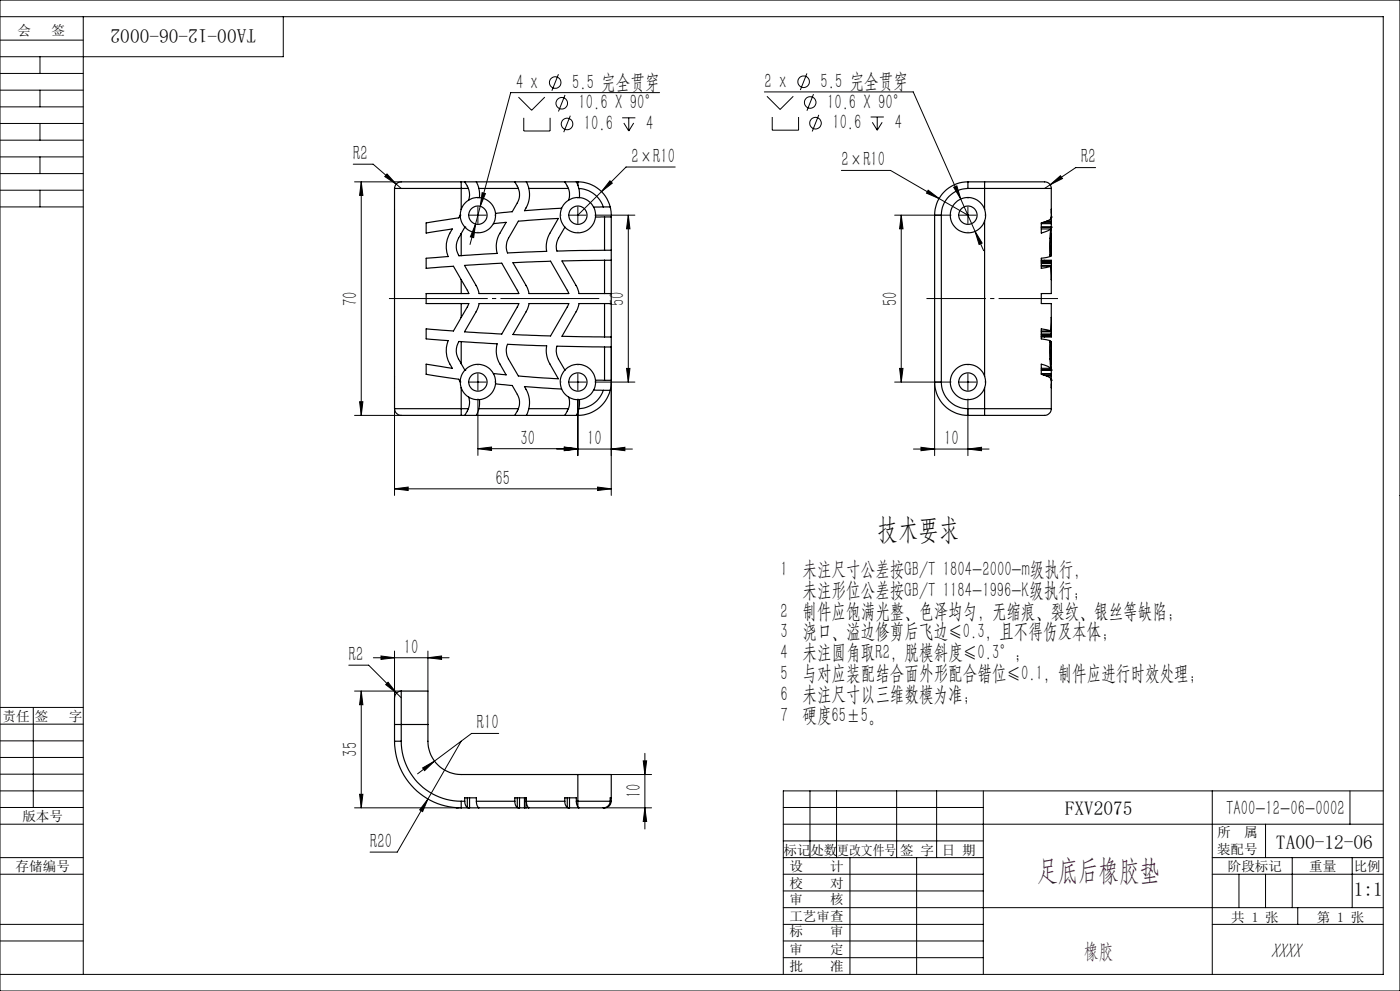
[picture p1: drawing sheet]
<svg xmlns="http://www.w3.org/2000/svg" width="420mm" height="297mm" viewBox="0 0 420 297" stroke-linecap="round" stroke-linejoin="round" font-family="sans-serif">
<g fill="none" stroke="#000" stroke-width=".35">
<path d="M118.4 56.5v66M118.4 56.5h20M138.4 54.5h-12.4a21.4 21.4 0 0 0-6.7 .3l-.6 .6-.3 1.1M138.4 54.5v2M138.4 56.5v6.2M138.4 56.5h2.1M138.4 54.5h35M139.4 54.5l1.1 2M140.5 56.5a5.1 5.1 0 0 1 .1 3.5M142.9 54.5l.8 2M143.7 56.5l.1 2.7M143.7 56.5h11.8"/>
<path d="M143.8 59.2a5.3 5.3 0 0 1 4.9 4.8M143.8 59.2a4.9 4.9 0 0 0-3.2 .8M154.4 54.5l1.1 2M155.5 56.5a4.9 4.9 0 0 1-.3 4.3l-1.5 2.7-5 .5M157.9 54.5l.7 2M158.6 56.5a8.3 8.3 0 0 1-1.3 6.6l11.2-.7M158.6 56.5h11.9M169.4 54.5l1.1 2M170.5 56.5a5.3 5.3 0 0 1 .1 3.5M172.9 54.5l.5 1.1M173.4 55.6l.3 .9M173.4 54.5v1.1"/>
<path d="M173.4 54.5a10 10 0 0 1 9.7 7.5M173.7 56.5a8 8 0 0 1 7.3 5.5M173.7 56.5l.1 2.7M173.8 59.2a5.1 5.1 0 0 1 4.3 2.9M173.8 59.2a4.9 4.9 0 0 0-3.2 .8M290.4 54.5a10 10 0 0 0-10 10M290.4 54.5v2M290.4 56.5a8 8 0 0 0-8 8M290.4 56.5h5M290.4 54.5h5M295.4 54.5v2M295.4 56.5h20"/>
<path d="M295.4 54.5h12.3a21.9 21.9 0 0 1 6.8 .3l.6 .6 .3 1.1M295.4 56.5v6.2M315.4 56.5v6.2M138.1 64.5l-.5 .8-9.8 1.5v3l7.9-1.2a8.8 8.8 0 0 0-1.3 8.3l-6.6 .5v3l8.2-.6 2.4 4M138.1 64.5a5.3 5.3 0 0 0 1.4 3.6M138.4 62.7l-.3 1.8M138.4 70a5.6 5.6 0 0 0-.7 6.7l.7-.1M138.4 70v6.6M139.3 79.5l11.2-.6 5.1 9.1h-11.9l-.6-1.9zM139.5 68.1h.1M139.5 68.1l-1.1 1.9M140.6 60a5.3 5.3 0 0 0-2.2 2.7"/>
<path d="M148 67a5.3 5.3 0 0 1-8.5 1.1M148 67l3.8-.4a15.5 15.5 0 0 0-2.7 5.5l-.2 1.5 .3 2.3-10.8 .7M148.7 64l-.2 1.9-.5 1.1M153.9 78.7l11.3-.4 5.4 9.7h-11.9l-.6-1.9zM155.5 66.3l12-.8-2.5 4.4a8 8 0 0 0-1 5.4l-11.7 .5a5.2 5.2 0 0 1 .2-4.4zM168.5 62.4a5.3 5.3 0 0 0 1 5.7M169.5 68.1l-2 3.3a5.2 5.2 0 0 0-.4 3.8l14.3-.2M170.6 60a5.5 5.5 0 0 0-2.1 2.4M178.1 62.1l.4 1 .1 1.9M178.6 65a5.3 5.3 0 0 1-3.6 4.5 5.3 5.3 0 0 1-5.5-1.4M181 62h2.1M181 62l-2.9 .1"/>
<path d="M181.4 78l-12.8 .2 4.4 7.6 .7 2.2h7.7M181.4 78h2M181.4 65h-2.8M181.4 65h2M181.4 75h2M181.4 65v10M181.4 78v10M183.1 62l.3 2.2v50.6l-.3 2.2M280.4 64.5h2M280.4 64.5v50M282.4 64.5v50M295.4 62.7a5.3 5.3 0 0 0-8.2-2.5 5.3 5.3 0 0 0 0 8.5 5.3 5.3 0 0 0 8.2-2.5"/>
<path d="M295.4 62.7a5.1 5.1 0 0 1 0 3.5M295.4 66.2v46.5M312.4 78h3v.2M312.4 79.8h2.8M312.4 68.6h2.8M312.4 68.1h3M312.4 67h3M312.4 79.5h3M312.4 78.9h3M312.4 78.7h3M312.4 78.3h3M312.4 78.2h3"/>
<path d="M313 66.6h2.4M314 66.3h1.4M315 71.4h.4M315.2 68.6l-.3 4.4 .1 3.9-2.6 .5v3l2.8-.6M315.2 79.8l.2 4M315.3 65.5h.1M315.4 62.7v2.8M315.4 65.3l-.9 .8-2.1 .7v3l2.1-.7 .7-.5M315.4 79.5v8.5h-3v3h3v8.4M315.4 71.4v5h-.4M315.4 70v1.4M315.4 67v1.1"/>
<path d="M315.4 62.7v1.3M315.4 78.9v.6M315.4 68.1h.1M315.4 66.6v.4M315.4 78.3v.4M315.4 65.5v.8M315.4 65h.1M315.4 66.3v.3M315.4 68.1v8.6h-.4M315.4 78.2v.1M315.4 78.7v.2M138.4 95.1l-2.4 4.1-8.2-.6v3l6.6 .5a8.6 8.6 0 0 0 1.3 8.3l-7.9-1.3v3.1l9.8 1.5 .5 .8"/>
<path d="M138.4 88h-10.6v3h10.6M138.4 91h2.3l-2.3 4.1M138.4 83.8l2.3 4.2h-2.3M138.4 83.8v4.2M138.4 91v4.1M143.7 91h11.9l-5.1 9.1-11.2-.7 3.8-6.5zM158.7 91h11.9l-5.4 9.7-11.3-.4 4.2-7.4zM181.4 91h2M181.4 91h-7.7l-.7 2.2-4.4 7.6 12.8 .2M181.4 88h2M181.4 91v10M312.4 99.2h2.8"/>
<path d="M312.4 99.4h3M315.2 99.2l-2.8-.6v3l2.6 .5-.1 3.4 .3 4.9M315.4 95.1l-.2 4.1M315.4 99.4v.7M138.1 114.5l.3 1.7M138.4 116.2a5.2 5.2 0 0 0 2.2 2.8M138.4 102.4l10.8 .6a7.7 7.7 0 0 0 .8 6.1l1.8 3.3-3.8-.4M138.4 102.4l-.7-.1a5.6 5.6 0 0 0 .7 6.7M138.4 102.4v6.6M138.4 116.2v6.3M138.4 109l1.1 1.9M139.5 110.9h.1"/>
<path d="M139.5 110.9a5.3 5.3 0 0 1 8.5 1.1M139.5 110.9a5.3 5.3 0 0 0-1.4 3.6M140.6 119a5 5 0 0 1-.1 3.5M140.6 119a4.9 4.9 0 0 0 3.2 .8M143.8 119.8l-.1 2.7M148 112l.5 1.1 .2 1.9M148.7 115a5.3 5.3 0 0 1-4.9 4.8M148.7 115l5 .5 1.5 2.7a4.8 4.8 0 0 1 .3 4.3M152.3 103.2l11.7 .4a8 8 0 0 0 1 5.5l2.5 4.4-12-.8-3-5.1a5.2 5.2 0 0 1-.2-4.4zM168.5 116.6a5.5 5.5 0 0 0 2.1 2.4M168.5 116.6l-11.2-.8a8.3 8.3 0 0 1 1.3 6.7M169.5 110.9a5.3 5.3 0 0 1 5.5-1.4 5.3 5.3 0 0 1 3.6 4.4"/>
<path d="M169.5 110.9a5.3 5.3 0 0 0-1 5.7M170.6 119a5.2 5.2 0 0 1-.1 3.5M170.6 119a4.9 4.9 0 0 0 3.2 .8M173.8 119.8l-.1 2.7M178.1 116.9a5.3 5.3 0 0 1-4.3 2.9M178.1 116.9l2.9 .1M178.6 113.9l2.8 .1M178.6 113.9l-.1 1.9-.4 1.1M181 117a8 8 0 0 1-7.3 5.5M181 117h2.1M181.4 104h2M181.4 114h2"/>
<path d="M181.4 104l-14.3-.3a5.2 5.2 0 0 0 .4 3.9l2 3.3M181.4 101h2M181.4 104v10M183.1 117a10 10 0 0 1-9.7 7.5M280.4 114.5h2M280.4 114.5a10 10 0 0 0 10 10M282.4 114.5a7.9 7.9 0 0 0 8 8M295.4 112.7a5.3 5.3 0 0 0-8.2-2.5 5.3 5.3 0 0 0 0 8.6 5.3 5.3 0 0 0 8.2-2.6M295.4 112.7a5 5 0 0 1 0 3.5M295.4 116.2v6.3M312.4 110.4h2.8M312.4 110.9h3"/>
<path d="M312.4 112h3M312.4 100.1h3M312.4 100.3h3M312.4 100.7h3M312.4 100.8h3M313 112.4h2.4M314 112.7h1.4M315 102.6h.4v5M315 107.6h.4M315 102.3h.4v8.6M315.2 110.4l-.7-.5-2.1-.8v3.1l2.1 .7 .9 .8M315.3 113.5h.1"/>
<path d="M315.4 113.5v2.7M315.4 107.6v1.4M315.4 115v1.2M315.4 110.9v1.1M315.4 110.9h.1M315.4 112v.4M315.4 100.3v.4M315.4 112.7v.8M315.4 113.9h.1M315.4 100.8v.2h-3M315.4 113.9v.1M315.4 100.1v.2"/>
<path d="M315.4 100.7v.1M315.4 112.4v.3M315.4 116.2v6.3M118.4 122.5h20M118.4 122.5a2.53 2.53 0 0 0 3.2 2h16.8M138.4 122.5v2M138.4 122.5h2.1M138.4 124.5h35M140.5 122.5l-1.1 2M143.7 122.5l-.8 2M143.7 122.5h11.8M155.5 122.5l-1.1 2"/>
<path d="M158.6 122.5l-.7 2M158.6 122.5h11.9M170.5 122.5l-1.1 2M173.4 123.4v1.1M173.4 123.4l-.5 1.1M173.7 122.5l-.3 .9M290.4 122.5v2M290.4 122.5h5M290.4 124.5h5M295.4 122.5v2M295.4 122.5h20M315.4 122.5a2.52 2.52 0 0 1-3.3 2h-16.7"/>
<path d="M118.4 217.1h2M118.4 217.1v5M120.4 207.1v10M120.4 207.1h8v10M120.4 207.1a2.64 2.64 0 0 0-2 3.4v6.6M120.4 217.1v5M120.4 217.1h8M128.4 217.1v5a10 10 0 0 0 10 10h35M118.4 222.1a20 20 0 0 0 20 20M118.4 222.1h2M120.4 222.1a18 18 0 0 0 18 18M140.2 239.1v2.9"/>
<path d="M140.9 239.1v3M155.2 239.1v2.9M155.9 239.1v3M157.3 239.1v3M157.8 239.1v3M170.2 239.1v2.9M170.9 239.1v3M173.4 232.1h10v8a2.03 2.03 0 0 1-2.4 2M173.4 232.1v8M183.4 239.1h-.3v1M136.9 242.1h.1M136.9 242.1h.6"/>
<path d="M138.4 240.1v2M138.4 240.1h1M138.4 242.1h2.1M139.4 240.1l.3 1.3 .5 .6M139.4 240.1v-1h3.5v1M140.2 242l.3 .1M140.5 242.1h.4M140.9 242.1h2.8M142.9 240.1l.2 1.2 .6 .8M142.9 240.1h11.5M143.7 242.1h11.8M154.4 240.1l.3 1.3 .5 .6"/>
<path d="M154.4 240.1v-1h3.5v1M155.2 242l.3 .1M155.5 242.1h.4M155.9 242.1h1.4M157.3 242.1h.5M157.8 242.1h.8M157.9 240.1l.3 1.3 .4 .7M157.9 240.1h11.5M158.6 242.1h11.9M169.4 240.1l.2 1 .6 .9M169.4 240.1v-1h3.5v1M170.2 242l.3 .1"/>
<path d="M170.5 242.1h.4M170.9 242.1h2.8M172.9 240.1l.5 1.8M172.9 240.1h.5M173.4 240.1v1.8M173.4 241.9l.3 .2M173.4 240.1h9.7M173.7 242.1h7.3M183.1 240.1a2.01 2.01 0 0 1-2.1 2"/>
<circle cx="143.4" cy="64.5" r="2.75"/>
<circle cx="173.4" cy="64.5" r="2.74"/>
<circle cx="290.4" cy="64.5" r="2.75"/>
<circle cx="143.4" cy="114.5" r="2.75"/>
<circle cx="173.4" cy="114.5" r="2.74"/>
<circle cx="290.4" cy="114.5" r="2.75"/>
</g>
<g fill="none" stroke="#000" stroke-width=".3">
<path d="M0 0h420v297h-420zM0 12h25M0 5h415v287h-415M12 17v5M25 5v287M85 5v12h-85M0 22h25M0 27h25M0 32h25M0 37h25M12 27v5M12 37v5"/>
<path d="M155.5 29.1l4 4 3.9-4M157.1 35.3v4h7.9v-4M167.5 22.3l-1.9 4.9M169.5 28.5l-2 4.9M171.1 34.7l-2 4.9M186.7 35.3h3.9M187.1 36.9l1.5 2.4M188.6 35.3v4M190.1 36.9l-1.5 2.4M197.9 27.8h-44.7l-9.1 34M229.3 27.5h44.7l14.2 32.2M230.1 28.9l3.9 3.9 4-3.9"/>
<path d="M231.7 35.1v3.9h7.9v-3.9M242.1 22l-2 5M244.1 28.2l-2 5M245.6 34.4l-1.9 5M261.2 35.1h3.9M261.7 36.7l1.5 2.3M263.2 35.1v3.9M264.7 36.7l-1.5 2.3M0 42h25M0 47h25M0 52h25M0 57h25"/>
<path d="M12 47v5M12 57v5M106 49.2h5.9l8.5 7.3M106.4 54.5h14M108.4 54.5l.5 4.1h-1zM108.4 54.5v70M116.1 52.1l2.8 3.1-3.5-2.3zM144.6 57.7l1 .3-1.5 3.8zM180.4 57.4l-7 7.1M183 54.2l.7 .7-3.3 2.5zM202.6 50.1h-14.8l-7.4 7.3M252.4 51.1h14.8l23.2 13.4"/>
<path d="M278.4 57l3.3 2.5-3.7-1.6zM286.1 56.1l1-.4 1.1 4zM288.2 59.7l6.9 15.4M315 55.4l3.1-2.7 .6 .8zM315 55.4l-1.6 1.1M328.7 50.2h-6l-7.7 5.2M0 62h25M140.9 64.5h5M142.7 67.2l-.6 4-1-.2zM142.7 67.2l-1.7 6.1M143.4 62v5M144.1 61.8l-1.4 5.4"/>
<path d="M170.9 64.5h5M173.4 62v5M178.6 64.5h11.9M188.5 64.5v50M188.5 64.5l.5 4.1h-1zM268.4 64.5h16.8M270.4 64.5v50M270.4 64.5l.5 4.1h-1zM287.9 64.5h5M290.4 62v5M292.5 69.4l2.1 3.4-.9 .5zM118.4 112.7v35.8"/>
<path d="M140.9 114.5h5M143.4 119.7v16.8M143.4 112v5M170.9 114.5h5M173.4 119.7v16.9M173.4 112v5M178.6 114.5h11.9M183.4 104v44.5M188 110.4h1l-.5 4.1zM268.4 114.5h16.8M269.9 110.4h1l-.5 4.1zM280.4 114.5v22.1"/>
<path d="M287.9 114.5h5M290.4 119.7v16.9M290.4 112v5M106.4 124.5h14M107.9 120.4h1l-.5 4.1zM143.4 134.5l4.1-.5v1zM143.4 134.5h30M167 134.6h22.7M169.3 134.1l4.1 .5-4.1 .5zM169.3 134l4.1 .5-4.1 .5zM183.4 134.6l4.1-.5v1zM274 134.6h22.7"/>
<path d="M276.3 134.1l4.1 .5-4.1 .5zM290.4 134.6l4.1-.5v1zM118.4 146.5l4-.5v1zM118.4 146.5h65M179.3 146l4.1 .5-4.1 .5zM104.6 199.4h6l9.8 9.7M112 197.1h22.7M114.3 196.6l4.1 .5-4.1 .5zM118.4 195.1v14M128.4 197.1l4.1-.5v1zM128.4 195.1v12M0 212h25"/>
<path d="M0 217h25M10 212v30M106.4 207.1h14M108.4 207.1v35M108.4 207.1l.5 4.1h-1zM115.7 205.2l.7-.7 2.6 3.2zM149.6 219.8h-8.1l-16.2 12.1M0 227h25M0 222h25M0 237h25M0 232h25M107.9 238.1h1l-.5 4z"/>
<path d="M126.8 230.1l3.6-2-3 2.9zM128.4 239.5l-1.6 3.7-.9-.5zM128.4 239.5l-9.2 15.9h-8.2M138.4 222.1l-10 17.4M183.4 232.1h12.1M193 228h1l-.5 4.1zM193.5 225.8v22.7M243 237v20M251 237v20M269 237v20M281 237v20M295 237v55"/>
<path d="M363.7 237v55M405 237v10M415 237h-180v55M0 247h25M0 257h25M0 242h25M106.4 242.1h32M181.4 242.1h14.1M193.5 242.1l.5 4.1h-1zM235 257h60M235 252h60M235 247h180"/>
<path d="M235 242h60M255 257v35M275 257v35M363.7 257h51.3M379.7 247v10M387.7 257v15M405.7 257v15M0 277h25M0 262h25M235 272h180M235 277h60M235 267h60"/>
<path d="M235 262h60M363.7 277h51.3M363.7 262h51.3M371.7 262v10M379.7 262v10M389.3 272v5M0 282h25M235 282h60M235 287h60"/>
<circle cx="166.6" cy="24.7" r="1.74"/>
<circle cx="168.5" cy="30.9" r="1.73"/>
<circle cx="170.1" cy="37.2" r="1.73"/>
<circle cx="241.1" cy="24.5" r="1.73"/>
<circle cx="243.1" cy="30.7" r="1.73"/>
<circle cx="244.6" cy="36.9" r="1.73"/>
</g>
<path d="M277.9 89.5h39.5" fill="none" stroke="#000" stroke-width=".3" stroke-dasharray="30.5 1.3 1.3 1.3" stroke-dashoffset="12.7" stroke-linecap="butt"/>
<g fill="none" stroke="#000" stroke-width=".3" stroke-dasharray="30.5 1.3 1.3 1.3" stroke-linecap="butt">
<path d="M143.4 59.5v-.3M173.4 59.5v-.3M290.4 59.5v-.3M138.4 64.5h-.3M143.4 69.5v.2M148.4 64.5h.2M168.4 64.5h-.3M173.4 69.5v.2M178.4 64.5h.2M285.4 64.5h-.2M290.4 69.5v.2M295.4 64.5h.3"/>
<path d="M138.4 114.5h-.3M143.4 109.5v-.3M143.4 119.5v.2M148.4 114.5h.2M168.4 114.5h-.3M173.4 109.5v-.3M173.4 119.5v.2M178.4 114.5h.2M285.4 114.5h-.2M290.4 109.5v-.3M290.4 119.5v.2M295.4 114.5h.3"/>
</g>
<path d="M179.8 89.5h-63.1" fill="none" stroke="#000" stroke-width=".3" stroke-dasharray="30.5 1.3 1.3 1.3" stroke-dashoffset=".8" stroke-linecap="butt"/>
<g fill="#000">
<path d="M108.4 54.5l.5 4.1h-1zM107.9 120.4h1l-.5 4.1z"/>
<path d="M183.4 134.6l4.1-.5v1zM169.3 134.1l4.1 .5-4.1 .5zM169.3 134l4.1 .5-4.1 .5zM143.4 134.5l4.1-.5v1z"/>
<path d="M276.3 134.1l4.1 .5-4.1 .5zM290.4 134.6l4.1-.5v1z"/>
<path d="M118.4 146.5l4-.5v1zM179.3 146l4.1 .5-4.1 .5z"/>
<path d="M114.3 196.6l4.1 .5-4.1 .5zM128.4 197.1l4.1-.5v1zM116.4 204.5l-.7 .7 3.3 2.5zM126.8 230.1l.6 .9 3-2.9zM128.4 239.5l-2.5 3.2 .9 .5zM142.7 67.2l-1.6 3.8 1 .2zM144.6 57.7l-.5 4.1 1.5-3.8zM183 54.2l-2.6 3.2 3.3-2.5zM116.1 52.1l-.7 .8 3.5 2.3zM278.4 57l-.4 .9 3.7 1.6zM315 55.4l3.7-1.9-.6-.8zM292.5 69.4l1.2 3.9 .9-.5zM286.1 56.1l2.1 3.6-1.1-4z"/>
<path d="M193 228h1l-.5 4.1zM193.5 242.1l.5 4.1h-1zM108.4 207.1l.5 4.1h-1zM107.9 238.1h1l-.5 4zM188.5 64.5l.5 4.1h-1zM188 110.4h1l-.5 4.1zM270.4 64.5l.5 4.1h-1zM269.9 110.4h1l-.5 4.1z"/>
</g>
<text font-size="8.8" x="263.3" y="161.5">技术要求</text>
<text font-size="8.8" fill="#400040" x="311.3" y="263.6">足底后橡胶垫</text>
<text font-size="6.5" x="381.2" y="287.1">XXXX</text>
<g font-size="6.3">
<text x="154.8" y="26.6">4 x</text>
<text x="171.6" y="26.6">5.5 完全贯穿</text>
<text x="229.3" y="26.3">2 x</text>
<text x="246.2" y="26.3">5.5 完全贯穿</text>
<text x="173.6" y="32.8">10.6 X 90°</text>
<text x="248.1" y="32.6">10.6 X 90°</text>
<text x="175.2" y="39">10.6</text>
<text x="193.9" y="39">4</text>
<text x="249.7" y="38.8">10.6</text>
<text x="268.4" y="38.8">4</text>
<text x="106" y="47.9">R2</text>
<text x="189.4" y="48.8">2×R10</text>
<text x="252.4" y="49.8">2×R10</text>
<text x="324.3" y="49">R2</text>
<text x="107.1" y="91.7" transform="rotate(-90 107.1 91.7)">70</text>
<text x="187.2" y="91.7" transform="rotate(-90 187.2 91.7)">50</text>
<text x="269.2" y="91.7" transform="rotate(-90 269.2 91.7)">50</text>
<text x="156.2" y="133.2">30</text>
<text x="176.2" y="133.3">10</text>
<text x="283.2" y="133.3">10</text>
<text x="148.7" y="145.2">65</text>
<text x="234.2" y="172.7">1 未注尺寸公差按GB/T 1804-2000-m级执行，</text>
<text x="240.7" y="178.9">未注形位公差按GB/T 1184-1996-K级执行；</text>
<text x="234.2" y="185.1">2 制件应饱满光整、色泽均匀，无缩痕、裂纹、银丝等缺陷；</text>
<text x="234.2" y="191.4">3 浇口、溢边修剪后飞边≤0.3，且不得伤及本体；</text>
<text x="121.2" y="195.9">10</text>
<text x="234.2" y="197.6">4 未注圆角取R2，脱模斜度≤0.3°；</text>
<text x="104.7" y="198.1">R2</text>
<text x="234.2" y="203.8">5 与对应装配结合面外形配合错位≤0.1，制件应进行时效处理；</text>
<text x="234.2" y="210">6 未注尺寸以三维数模为准；</text>
<text x="143.1" y="218.5">R10</text>
<text x="234.2" y="216.2">7 硬度65±5。</text>
<text x="107.1" y="226.8" transform="rotate(-90 107.1 226.8)">35</text>
<text x="192.2" y="239.3" transform="rotate(-90 192.2 239.3)">10</text>
<text x="367.8" y="244.2">TA00-12-06-0002</text>
<text x="111" y="254.1">R20</text>
</g>
<text font-size="6.3" fill="#400040" x="325.2" y="287.1">橡胶</text>
<g font-size="5.8">
<text x="76.8" y="8.6" transform="rotate(-180 76.8 8.6)">TA00-12-06-0002</text>
<text x="319.4" y="244.2">FXV2075</text>
<text x="382.8" y="254.4">TA00-12-06</text>
<text x="406.1" y="268.4">1:1</text>
</g>
<g font-size="4.1">
<text x="5.3" y="10.6">会</text>
<text x="15.4" y="10.6">签</text>
<text x=".8" y="216.1">责任</text>
<text x="10.4" y="216.1">签</text>
<text x="20.6" y="216.1">字</text>
<text x="6.7" y="246.1">版本号</text>
<text x="365.1" y="251">所</text>
<text x="373.3" y="251">属</text>
<text x="235.1" y="256.1">标记</text>
<text x="243.1" y="256.1">处数</text>
<text x="251.2" y="256.1">更改文件号</text>
<text x="270" y="256.1">签 字</text>
<text x="282.6" y="256.1">日 期</text>
<text x="365.1" y="256">装配号</text>
<text x="4.7" y="261.1">存储编号</text>
<text x="236.8" y="260.9">设</text>
<text x="249" y="260.9">计</text>
<text x="368.4" y="260.9">阶段标记</text>
<text x="392.7" y="260.9">重量</text>
<text x="406.1" y="260.9">比例</text>
<text x="236.8" y="266.1">校</text>
<text x="249" y="266.1">对</text>
<text x="236.8" y="270.9">审</text>
<text x="249" y="270.9">核</text>
<text x="236.8" y="276.1">工艺审查</text>
<text x="236.8" y="280.7">标</text>
<text x="249" y="280.7">审</text>
<text x="369.4" y="276.4">共 1 张</text>
<text x="395" y="276.4">第 1 张</text>
<text x="236.8" y="286">审</text>
<text x="249" y="286">定</text>
<text x="236.8" y="291">批</text>
<text x="249" y="291">准</text>
</g>
</svg>
